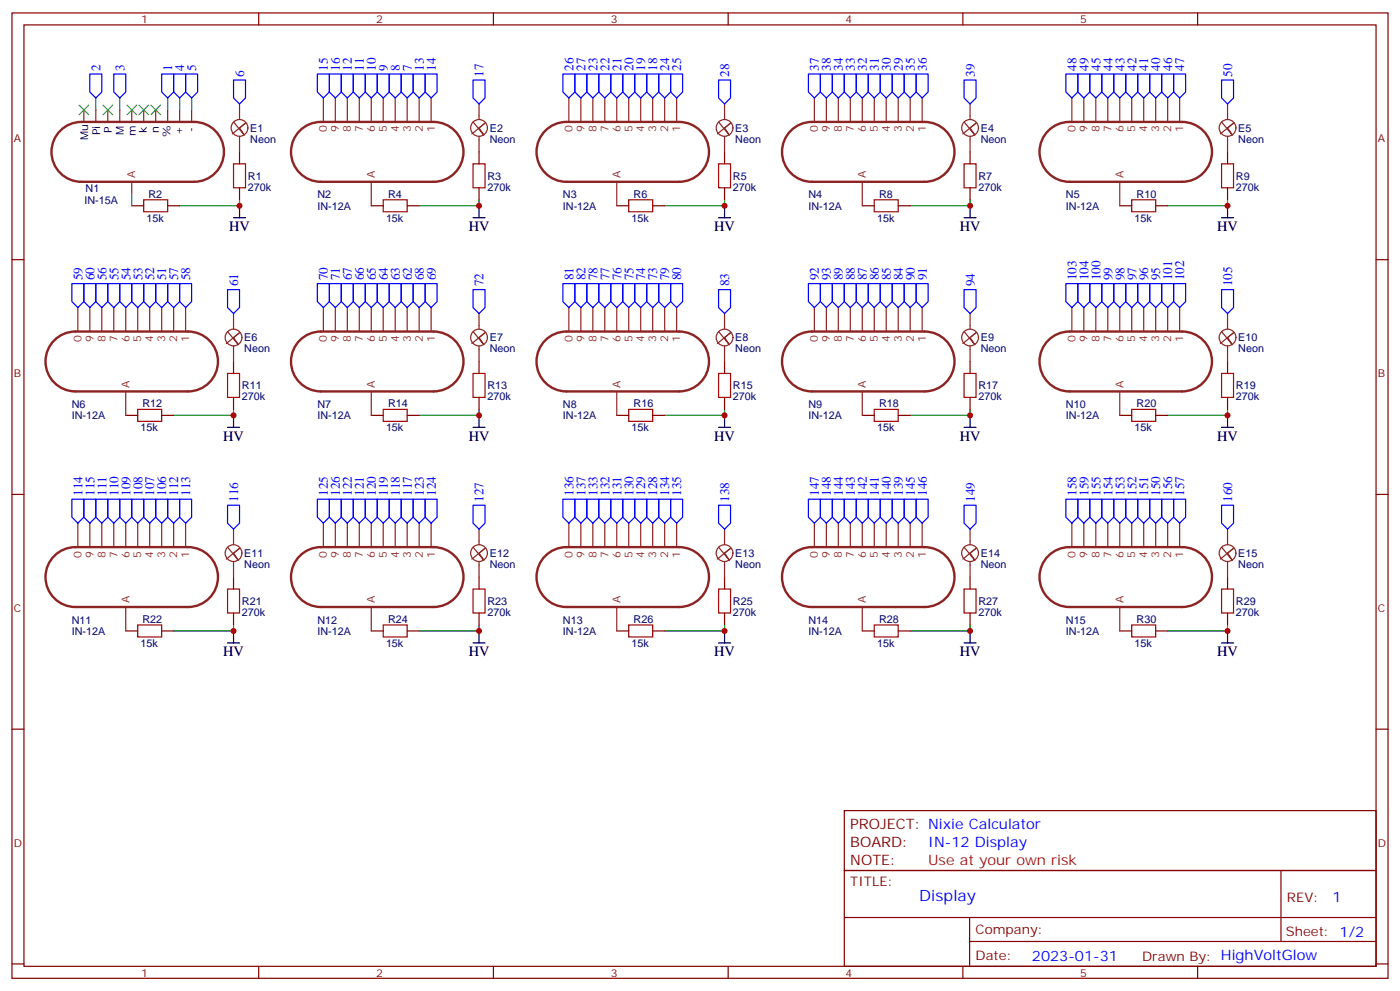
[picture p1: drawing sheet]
<svg xmlns="http://www.w3.org/2000/svg" width="412mm" height="292mm" viewBox="0 0 412 292" stroke-linecap="round" stroke-linejoin="round" font-family="sans-serif">
<g fill="none" stroke="#870000" stroke-width=".35">
<path d="M3.5 3.8h405.4v284.3h-405.4zM7.1 7.3h398.2v277.3h-398.2zM76.2 3.8v3.5M145.3 3.8v3.5M214.5 3.8v3.5M283.6 3.8v3.5M352.8 3.8v3.5M70.6 44.7v3.6M70.6 55.3v3.5M141.1 44.7v3.6M141.1 55.3v3.5M213.4 44.7v3.6"/>
<path d="M213.4 55.3v3.5M285.8 44.7v3.6M285.8 55.3v3.5M361.6 44.7v3.6M361.6 55.3v3.5M3.5 76.5h3.6M38.8 60.6h3.5M49.4 60.6h3.5M109.4 60.6h3.5M119.9 60.6h3.6M181.7 60.6h3.5M192.3 60.6h3.5"/>
<path d="M254 60.6h3.5M264.6 60.6h3.5M329.8 60.6h3.6M340.4 60.6h3.6M405.3 76.5h3.6M68.8 106.5v3.5M68.8 117.1v3.5M141.1 106.5v3.5M141.1 117.1v3.5M213.4 106.5v3.5M213.4 117.1v3.5M285.8 106.5v3.5"/>
<path d="M285.8 117.1v3.5M361.6 106.5v3.5M361.6 117.1v3.5M37 122.3h3.6M47.6 122.3h3.6M109.4 122.3h3.5M119.9 122.3h3.6M181.7 122.3h3.5M192.3 122.3h3.5M254 122.3h3.5M264.6 122.3h3.5M329.8 122.3h3.6"/>
<path d="M340.4 122.3h3.6M3.5 145.6h3.6M405.3 145.6h3.6M68.8 170v3.5M141.1 170v3.5M213.4 170v3.5M285.8 170v3.5M361.6 170v3.5M37 185.8h3.6M47.6 185.8h3.6M68.8 180.6v3.5M109.4 185.8h3.5"/>
<path d="M119.9 185.8h3.6M141.1 180.6v3.5M181.7 185.8h3.5M192.3 185.8h3.5M213.4 180.6v3.5M254 185.8h3.5M264.6 185.8h3.5M285.8 180.6v3.5M329.8 185.8h3.6M340.4 185.8h3.6M361.6 180.6v3.5M3.5 214.8h3.6"/>
<path d="M405.3 214.8h3.6M248.7 238.8h156.6v17.6h-156.6zM248.7 256.4h156.6v28.2h-156.6zM377.3 256.4v20.9M248.7 270.2h156.5M285.6 277.3h119.6M285.6 270.2v14.2M3.5 283.9h3.6M76.2 284.6v3.5M145.3 284.6v3.5M214.5 284.6v3.5M283.6 284.6v3.5"/>
<path d="M352.8 284.6v3.5M405.3 283.9h3.6"/>
</g>
<g fill="none" stroke="#8c2424" stroke-width=".71">
<path d="M17.8 38.5a8.8 8.8 0 0 1 6.2-2.6h33.1a8.8 8.8 0 0 1 8.9 8.8 8.8 8.8 0 0 1-8.9 8.9h-33.1a8.8 8.8 0 0 1-8.2-5.5 8.8 8.8 0 0 1 2-9.6zM88.3 38.5a8.8 8.8 0 0 1 6.2-2.6h33.2a8.8 8.8 0 0 1 8.8 8.8 8.8 8.8 0 0 1-8.8 8.9h-33.2a8.8 8.8 0 0 1-8.1-5.5 8.8 8.8 0 0 1 1.9-9.6zM160.6 38.5a8.8 8.8 0 0 1 6.3-2.6h33.1a8.8 8.8 0 0 1 8.8 8.8 8.8 8.8 0 0 1-8.8 8.9h-33.1a8.8 8.8 0 0 1-8.2-5.5 8.8 8.8 0 0 1 1.9-9.6zM232.9 38.5a8.8 8.8 0 0 1 6.3-2.6h33.1a8.8 8.8 0 0 1 8.9 8.8 8.8 8.8 0 0 1-8.9 8.9h-33.1a8.8 8.8 0 0 1-8.2-5.5 8.8 8.8 0 0 1 1.9-9.6zM308.8 38.5a8.8 8.8 0 0 1 6.2-2.6h33.2a8.8 8.8 0 0 1 8.8 8.8 8.8 8.8 0 0 1-8.8 8.9h-33.2a8.8 8.8 0 0 1-8.1-5.5 8.8 8.8 0 0 1 1.9-9.6zM16 100.2a8.8 8.8 0 0 1 6.2-2.6h33.2a8.8 8.8 0 0 1 8.8 8.9 8.8 8.8 0 0 1-8.8 8.8h-33.2a8.8 8.8 0 0 1-8.1-5.5 8.8 8.8 0 0 1 1.9-9.6zM88.3 100.2a8.8 8.8 0 0 1 6.2-2.6h33.2a8.8 8.8 0 0 1 8.8 8.9 8.8 8.8 0 0 1-8.8 8.8h-33.2a8.8 8.8 0 0 1-8.1-5.5 8.8 8.8 0 0 1 1.9-9.6zM160.6 100.2a8.8 8.8 0 0 1 6.3-2.6h33.1a8.8 8.8 0 0 1 8.8 8.9 8.8 8.8 0 0 1-8.8 8.8h-33.1a8.8 8.8 0 0 1-8.2-5.5 8.8 8.8 0 0 1 1.9-9.6zM232.9 100.2a8.8 8.8 0 0 1 6.3-2.6h33.1a8.8 8.8 0 0 1 8.9 8.9 8.8 8.8 0 0 1-8.9 8.8h-33.1a8.8 8.8 0 0 1-8.2-5.5 8.8 8.8 0 0 1 1.9-9.6zM308.8 100.2a8.8 8.8 0 0 1 6.2-2.6h33.2a8.8 8.8 0 0 1 8.8 8.9 8.8 8.8 0 0 1-8.8 8.8h-33.2a8.8 8.8 0 0 1-8.1-5.5 8.8 8.8 0 0 1 1.9-9.6zM16 163.7a8.8 8.8 0 0 1 6.2-2.6h33.2a8.8 8.8 0 0 1 8.8 8.9 8.8 8.8 0 0 1-8.8 8.8h-33.2a8.8 8.8 0 0 1-8.1-5.5 8.8 8.8 0 0 1 1.9-9.6zM88.3 163.7a8.8 8.8 0 0 1 6.2-2.6h33.2a8.8 8.8 0 0 1 8.8 8.9 8.8 8.8 0 0 1-8.8 8.8h-33.2a8.8 8.8 0 0 1-8.1-5.5 8.8 8.8 0 0 1 1.9-9.6z"/>
<path d="M160.6 163.7a8.8 8.8 0 0 1 6.3-2.6h33.1a8.8 8.8 0 0 1 8.8 8.9 8.8 8.8 0 0 1-8.8 8.8h-33.1a8.8 8.8 0 0 1-8.2-5.5 8.8 8.8 0 0 1 1.9-9.6zM232.9 163.7a8.8 8.8 0 0 1 6.3-2.6h33.1a8.8 8.8 0 0 1 8.9 8.9 8.8 8.8 0 0 1-8.9 8.8h-33.1a8.8 8.8 0 0 1-8.2-5.5 8.8 8.8 0 0 1 1.9-9.6zM308.8 163.7a8.8 8.8 0 0 1 6.2-2.6h33.2a8.8 8.8 0 0 1 8.8 8.9 8.8 8.8 0 0 1-8.8 8.8h-33.2a8.8 8.8 0 0 1-8.1-5.5 8.8 8.8 0 0 1 1.9-9.6z"/>
</g>
<g fill="none" stroke="#8c2424" stroke-width=".35">
<path d="M24.7 32.4v3.5M28.2 32.4v3.5M31.7 32.4v3.5M35.3 32.4v3.5M38.8 32.4v3.5M42.3 32.4v3.5M45.9 32.4v3.5M49.4 32.4v3.5M52.9 32.4v3.5M56.4 32.4v3.5M68.8 35.9l3.2 3.9-1.4-2.1 1.7-1.4-3.9 3.1M70.6 30.6v4.6"/>
<path d="M95.2 28.9v7M98.8 28.9v7M102.3 28.9v7M105.8 28.9v7M109.4 28.9v7M112.9 28.9v7M116.4 28.9v7M119.9 28.9v7M123.5 28.9v7M127 28.9v7M139.3 35.9l3.2 3.9-1.4-2.1 1.8-1.4-3.9 3.1M141.1 30.6v4.6"/>
<path d="M167.6 28.9v7M171.1 28.9v7M174.6 28.9v7M178.2 28.9v7M181.7 28.9v7M185.2 28.9v7M188.7 28.9v7M192.3 28.9v7M195.8 28.9v7M199.3 28.9v7M211.7 35.9l3.1 3.9-1.4-2.1 1.8-1.4-3.9 3.1M213.4 30.6v4.6"/>
<path d="M239.9 28.9v7M243.4 28.9v7M246.9 28.9v7M250.5 28.9v7M254 28.9v7M257.5 28.9v7M261.1 28.9v7M264.6 28.9v7M268.1 28.9v7M271.6 28.9v7M284 35.9l3.2 3.9-1.4-2.1 1.7-1.4-3.9 3.1M285.8 30.6v4.6"/>
<path d="M315.7 28.9v7M319.3 28.9v7M322.8 28.9v7M326.3 28.9v7M329.8 28.9v7M333.4 28.9v7M336.9 28.9v7M340.4 28.9v7M344 28.9v7M347.5 28.9v7M359.8 35.9l3.2 3.9-1.4-2.1 1.8-1.4-3.9 3.1M361.6 30.6v4.6"/>
<path d="M38.8 53.6v3.5M70.6 40.1v4.6M109.4 53.6v7M141.1 40.1v4.6M181.7 53.6v7M213.4 40.1v4.6M254 53.6v7M285.8 40.1v4.6M329.8 53.6v7M361.6 40.1v4.6M22.9 90.6v7M26.5 90.6v7"/>
<path d="M30 90.6v7M33.5 90.6v7M37 90.6v7M40.6 90.6v7M44.1 90.6v7M47.6 90.6v7M51.2 90.6v7M54.7 90.6v7M67 97.6l3.2 3.9-1.4-2.1 1.8-1.4-3.9 3.2M68.8 92.4v4.5M95.2 90.6v7M98.8 90.6v7"/>
<path d="M102.3 90.6v7M105.8 90.6v7M109.4 90.6v7M112.9 90.6v7M116.4 90.6v7M119.9 90.6v7M123.5 90.6v7M127 90.6v7M139.3 97.6l3.2 3.9-1.4-2.1 1.8-1.4-3.9 3.2M141.1 92.4v4.5M167.6 90.6v7M171.1 90.6v7"/>
<path d="M174.6 90.6v7M178.2 90.6v7M181.7 90.6v7M185.2 90.6v7M188.7 90.6v7M192.3 90.6v7M195.8 90.6v7M199.3 90.6v7M211.7 97.6l3.1 3.9-1.4-2.1 1.8-1.4-3.9 3.2M213.4 92.4v4.5M239.9 90.6v7M243.4 90.6v7"/>
<path d="M246.9 90.6v7M250.5 90.6v7M254 90.6v7M257.5 90.6v7M261.1 90.6v7M264.6 90.6v7M268.1 90.6v7M271.6 90.6v7M284 97.6l3.2 3.9-1.4-2.1 1.7-1.4-3.9 3.2M285.8 92.4v4.5M315.7 90.6v7M319.3 90.6v7"/>
<path d="M322.8 90.6v7M326.3 90.6v7M329.8 90.6v7M333.4 90.6v7M336.9 90.6v7M340.4 90.6v7M344 90.6v7M347.5 90.6v7M359.8 97.6l3.2 3.9-1.4-2.1 1.8-1.4-3.9 3.2M361.6 92.4v4.5M37 115.3v7M68.8 101.9v4.6"/>
<path d="M109.4 115.3v7M141.1 101.9v4.6M181.7 115.3v7M213.4 101.9v4.6M254 115.3v7M285.8 101.9v4.6M329.8 115.3v7M361.6 101.9v4.6M22.9 154.1v7M26.5 154.1v7M30 154.1v7M33.5 154.1v7"/>
<path d="M37 154.1v7M40.6 154.1v7M44.1 154.1v7M47.6 154.1v7M51.2 154.1v7M54.7 154.1v7M68.8 155.9v4.5M95.2 154.1v7M98.8 154.1v7M102.3 154.1v7M105.8 154.1v7M109.4 154.1v7"/>
<path d="M112.9 154.1v7M116.4 154.1v7M119.9 154.1v7M123.5 154.1v7M127 154.1v7M141.1 155.9v4.5M167.6 154.1v7M171.1 154.1v7M174.6 154.1v7M178.2 154.1v7M181.7 154.1v7M185.2 154.1v7"/>
<path d="M188.7 154.1v7M192.3 154.1v7M195.8 154.1v7M199.3 154.1v7M213.4 155.9v4.5M239.9 154.1v7M243.4 154.1v7M246.9 154.1v7M250.5 154.1v7M254 154.1v7M257.5 154.1v7M261.1 154.1v7"/>
<path d="M264.6 154.1v7M268.1 154.1v7M271.6 154.1v7M285.8 155.9v4.5M315.7 154.1v7M319.3 154.1v7M322.8 154.1v7M326.3 154.1v7M329.8 154.1v7M333.4 154.1v7M336.9 154.1v7M340.4 154.1v7"/>
<path d="M344 154.1v7M347.5 154.1v7M361.6 155.9v4.5M37 178.8v7M67 161.1l3.2 3.9-1.4-2.1 1.8-1.4-3.9 3.2M68.8 165.4v4.6M109.4 178.8v7M139.3 161.1l3.2 3.9-1.4-2.1 1.8-1.4-3.9 3.2M141.1 165.4v4.6M181.7 178.8v7M211.7 161.1l3.1 3.9-1.4-2.1 1.8-1.4-3.9 3.2M213.4 165.4v4.6"/>
<path d="M254 178.8v7M284 161.1l3.2 3.9-1.4-2.1 1.7-1.4-3.9 3.2M285.8 165.4v4.6M329.8 178.8v7M359.8 161.1l3.2 3.9-1.4-2.1 1.8-1.4-3.9 3.2M361.6 165.4v4.6"/>
<circle cx="70.6" cy="37.7" r="2.47"/>
<circle cx="141.1" cy="37.7" r="2.47"/>
<circle cx="213.4" cy="37.7" r="2.47"/>
<circle cx="285.7" cy="37.7" r="2.47"/>
<circle cx="361.6" cy="37.7" r="2.47"/>
<circle cx="68.8" cy="99.4" r="2.47"/>
<circle cx="141.1" cy="99.4" r="2.47"/>
<circle cx="213.4" cy="99.4" r="2.47"/>
<circle cx="285.7" cy="99.4" r="2.47"/>
<circle cx="361.6" cy="99.4" r="2.47"/>
<circle cx="68.8" cy="162.9" r="2.47"/>
<circle cx="141.1" cy="162.9" r="2.47"/>
<circle cx="213.4" cy="162.9" r="2.47"/>
<circle cx="285.7" cy="162.9" r="2.47"/>
<circle cx="361.6" cy="162.9" r="2.47"/>
</g>
<g fill="none" stroke="#a10000" stroke-width=".35">
<path d="M42.3 58.8h7.1v3.6h-7.1zM68.8 48.3h3.5v7h-3.5zM112.9 58.8h7v3.6h-7zM139.3 48.3h3.6v7h-3.6zM185.2 58.8h7.1v3.6h-7.1zM211.7 48.3h3.5v7h-3.5zM257.5 58.8h7.1v3.6h-7.1zM284 48.3h3.5v7h-3.5zM333.4 58.8h7v3.6h-7zM359.8 48.3h3.6v7h-3.6zM67 110h3.6v7.1h-3.6zM139.3 110h3.6v7.1h-3.6z"/>
<path d="M211.7 110h3.5v7.1h-3.5zM284 110h3.5v7.1h-3.5zM359.8 110h3.6v7.1h-3.6zM40.6 120.6h7v3.5h-7zM112.9 120.6h7v3.5h-7zM185.2 120.6h7.1v3.5h-7.1zM257.5 120.6h7.1v3.5h-7.1zM333.4 120.6h7v3.5h-7zM67 173.5h3.6v7.1h-3.6zM139.3 173.5h3.6v7.1h-3.6zM211.7 173.5h3.5v7.1h-3.5zM284 173.5h3.5v7.1h-3.5z"/>
<path d="M359.8 173.5h3.6v7.1h-3.6zM40.6 184.1h7v3.5h-7zM112.9 184.1h7v3.5h-7zM185.2 184.1h7.1v3.5h-7.1zM257.5 184.1h7.1v3.5h-7.1zM333.4 184.1h7v3.5h-7z"/>
</g>
<g fill="none" stroke="#008700" stroke-width=".35">
<path d="M28.2 28.9v3.5M35.3 28.9v3.5M49.4 28.9v3.5M52.9 28.9v3.5M56.4 28.9v3.5M38.8 57.1v3.5M70.6 58.8v1.8h-17.7M141.1 58.8v1.8h-17.6M213.4 58.8v1.8h-17.6M285.8 58.8v1.8h-17.7M361.6 58.8v1.8h-17.6M68.8 120.6v1.7h-17.6"/>
<path d="M141.1 120.6v1.7h-17.6M213.4 120.6v1.7h-17.6M285.8 120.6v1.7h-17.7M361.6 120.6v1.7h-17.6M68.8 184.1v1.7h-17.6M141.1 184.1v1.7h-17.6M213.4 184.1v1.7h-17.6M285.8 184.1v1.7h-17.7M361.6 184.1v1.7h-17.6"/>
</g>
<g fill="none" stroke="#000" stroke-width=".35">
<path d="M68.8 64.1h3.5M70.6 60.6v3.5M139.3 64.1h3.6M141.1 60.6v3.5M211.7 64.1h3.5M213.4 60.6v3.5M284 64.1h3.5M285.8 60.6v3.5M359.8 64.1h3.6M361.6 60.6v3.5M67 125.9h3.6M68.8 122.3v3.6"/>
<path d="M139.3 125.9h3.6M141.1 122.3v3.6M211.7 125.9h3.5M213.4 122.3v3.6M284 125.9h3.5M285.8 122.3v3.6M359.8 125.9h3.6M361.6 122.3v3.6M67 189.4h3.6M68.8 185.8v3.6M139.3 189.4h3.6M141.1 185.8v3.6"/>
<path d="M211.7 189.4h3.5M213.4 185.8v3.6M284 189.4h3.5M285.8 185.8v3.6M359.8 189.4h3.6M361.6 185.8v3.6"/>
</g>
<path d="M23.3 31l2.8 2.8M26.1 31l-2.8 2.8M30.3 31l2.9 2.8M33.2 31l-2.9 2.8M37.4 31l2.8 2.8M40.2 31l-2.8 2.8M40.9 31l2.8 2.8M43.7 31l-2.8 2.8M44.4 31l2.9 2.8M47.3 31l-2.9 2.8" fill="none" stroke="#3c3" stroke-width=".35"/>
<g fill="none" stroke="#00f" stroke-width=".35">
<path d="M26.5 21.8h3.5v5.3l-1.8 1.8-1.7-1.8zM33.5 21.8h3.5v5.3l-1.7 1.8-1.8-1.8zM47.6 21.8h3.6v5.3l-1.8 1.8-1.8-1.8zM51.2 21.8h3.5v5.3l-1.8 1.8-1.7-1.8zM54.7 21.8h3.5v5.3l-1.8 1.8-1.7-1.8zM68.8 23.6h3.5v5.3l-1.7 1.7-1.8-1.7zM93.5 21.8h3.5v5.3l-1.8 1.8-1.7-1.8zM97 21.8h3.5v5.3l-1.7 1.8-1.8-1.8zM100.5 21.8h3.6v5.3l-1.8 1.8-1.8-1.8zM104.1 21.8h3.5v5.3l-1.8 1.8-1.7-1.8zM107.6 21.8h3.5v5.3l-1.7 1.8-1.8-1.8zM111.1 21.8h3.6v5.3l-1.8 1.8-1.8-1.8z"/>
<path d="M114.7 21.8h3.5v5.3l-1.8 1.8-1.7-1.8zM118.2 21.8h3.5v5.3l-1.8 1.8-1.7-1.8zM121.7 21.8h3.5v5.3l-1.7 1.8-1.8-1.8zM125.2 21.8h3.6v5.3l-1.8 1.8-1.8-1.8zM139.3 23.6h3.6v5.3l-1.8 1.7-1.8-1.7zM165.8 21.8h3.5v5.3l-1.7 1.8-1.8-1.8zM169.3 21.8h3.6v5.3l-1.8 1.8-1.8-1.8zM172.9 21.8h3.5v5.3l-1.8 1.8-1.7-1.8zM176.4 21.8h3.5v5.3l-1.7 1.8-1.8-1.8zM179.9 21.8h3.5v5.3l-1.7 1.8-1.8-1.8zM183.4 21.8h3.6v5.3l-1.8 1.8-1.8-1.8zM187 21.8h3.5v5.3l-1.8 1.8-1.7-1.8z"/>
<path d="M190.5 21.8h3.5v5.3l-1.7 1.8-1.8-1.8zM194 21.8h3.6v5.3l-1.8 1.8-1.8-1.8zM197.6 21.8h3.5v5.3l-1.8 1.8-1.7-1.8zM211.7 23.6h3.5v5.3l-1.8 1.7-1.7-1.7zM238.1 21.8h3.6v5.3l-1.8 1.8-1.8-1.8zM241.7 21.8h3.5v5.3l-1.8 1.8-1.7-1.8zM245.2 21.8h3.5v5.3l-1.8 1.8-1.7-1.8zM248.7 21.8h3.5v5.3l-1.7 1.8-1.8-1.8zM252.2 21.8h3.6v5.3l-1.8 1.8-1.8-1.8zM255.8 21.8h3.5v5.3l-1.8 1.8-1.7-1.8zM259.3 21.8h3.5v5.3l-1.7 1.8-1.8-1.8zM262.8 21.8h3.5v5.3l-1.7 1.8-1.8-1.8z"/>
<path d="M266.3 21.8h3.6v5.3l-1.8 1.8-1.8-1.8zM269.9 21.8h3.5v5.3l-1.8 1.8-1.7-1.8zM284 23.6h3.5v5.3l-1.7 1.7-1.8-1.7zM314 21.8h3.5v5.3l-1.8 1.8-1.7-1.8zM317.5 21.8h3.5v5.3l-1.7 1.8-1.8-1.8zM321 21.8h3.6v5.3l-1.8 1.8-1.8-1.8zM324.6 21.8h3.5v5.3l-1.8 1.8-1.7-1.8zM328.1 21.8h3.5v5.3l-1.8 1.8-1.7-1.8zM331.6 21.8h3.5v5.3l-1.7 1.8-1.8-1.8zM335.1 21.8h3.6v5.3l-1.8 1.8-1.8-1.8zM338.7 21.8h3.5v5.3l-1.8 1.8-1.7-1.8zM342.2 21.8h3.5v5.3l-1.7 1.8-1.8-1.8z"/>
<path d="M345.7 21.8h3.5v5.3l-1.7 1.8-1.8-1.8zM359.8 23.6h3.6v5.3l-1.8 1.7-1.8-1.7zM21.2 83.5h3.5v5.3l-1.8 1.8-1.7-1.8zM24.7 83.5h3.5v5.3l-1.7 1.8-1.8-1.8zM28.2 83.5h3.5v5.3l-1.7 1.8-1.8-1.8zM31.7 83.5h3.6v5.3l-1.8 1.8-1.8-1.8zM35.3 83.5h3.5v5.3l-1.8 1.8-1.7-1.8zM38.8 83.5h3.5v5.3l-1.7 1.8-1.8-1.8zM42.3 83.5h3.6v5.3l-1.8 1.8-1.8-1.8zM45.9 83.5h3.5v5.3l-1.8 1.8-1.7-1.8zM49.4 83.5h3.5v5.3l-1.7 1.8-1.8-1.8zM52.9 83.5h3.5v5.3l-1.7 1.8-1.8-1.8z"/>
<path d="M67 85.3h3.6v5.3l-1.8 1.8-1.8-1.8zM93.5 83.5h3.5v5.3l-1.8 1.8-1.7-1.8zM97 83.5h3.5v5.3l-1.7 1.8-1.8-1.8zM100.5 83.5h3.6v5.3l-1.8 1.8-1.8-1.8zM104.1 83.5h3.5v5.3l-1.8 1.8-1.7-1.8zM107.6 83.5h3.5v5.3l-1.7 1.8-1.8-1.8zM111.1 83.5h3.6v5.3l-1.8 1.8-1.8-1.8zM114.7 83.5h3.5v5.3l-1.8 1.8-1.7-1.8zM118.2 83.5h3.5v5.3l-1.8 1.8-1.7-1.8zM121.7 83.5h3.5v5.3l-1.7 1.8-1.8-1.8zM125.2 83.5h3.6v5.3l-1.8 1.8-1.8-1.8zM139.3 85.3h3.6v5.3l-1.8 1.8-1.8-1.8z"/>
<path d="M165.8 83.5h3.5v5.3l-1.7 1.8-1.8-1.8zM169.3 83.5h3.6v5.3l-1.8 1.8-1.8-1.8zM172.9 83.5h3.5v5.3l-1.8 1.8-1.7-1.8zM176.4 83.5h3.5v5.3l-1.7 1.8-1.8-1.8zM179.9 83.5h3.5v5.3l-1.7 1.8-1.8-1.8zM183.4 83.5h3.6v5.3l-1.8 1.8-1.8-1.8zM187 83.5h3.5v5.3l-1.8 1.8-1.7-1.8zM190.5 83.5h3.5v5.3l-1.7 1.8-1.8-1.8zM194 83.5h3.6v5.3l-1.8 1.8-1.8-1.8zM197.6 83.5h3.5v5.3l-1.8 1.8-1.7-1.8zM211.7 85.3h3.5v5.3l-1.8 1.8-1.7-1.8zM238.1 83.5h3.6v5.3l-1.8 1.8-1.8-1.8z"/>
<path d="M241.7 83.5h3.5v5.3l-1.8 1.8-1.7-1.8zM245.2 83.5h3.5v5.3l-1.8 1.8-1.7-1.8zM248.7 83.5h3.5v5.3l-1.7 1.8-1.8-1.8zM252.2 83.5h3.6v5.3l-1.8 1.8-1.8-1.8zM255.8 83.5h3.5v5.3l-1.8 1.8-1.7-1.8zM259.3 83.5h3.5v5.3l-1.7 1.8-1.8-1.8zM262.8 83.5h3.5v5.3l-1.7 1.8-1.8-1.8zM266.3 83.5h3.6v5.3l-1.8 1.8-1.8-1.8zM269.9 83.5h3.5v5.3l-1.8 1.8-1.7-1.8zM284 85.3h3.5v5.3l-1.7 1.8-1.8-1.8zM314 83.5h3.5v5.3l-1.8 1.8-1.7-1.8zM317.5 83.5h3.5v5.3l-1.7 1.8-1.8-1.8z"/>
<path d="M321 83.5h3.6v5.3l-1.8 1.8-1.8-1.8zM324.6 83.5h3.5v5.3l-1.8 1.8-1.7-1.8zM328.1 83.5h3.5v5.3l-1.8 1.8-1.7-1.8zM331.6 83.5h3.5v5.3l-1.7 1.8-1.8-1.8zM335.1 83.5h3.6v5.3l-1.8 1.8-1.8-1.8zM338.7 83.5h3.5v5.3l-1.8 1.8-1.7-1.8zM342.2 83.5h3.5v5.3l-1.7 1.8-1.8-1.8zM345.7 83.5h3.5v5.3l-1.7 1.8-1.8-1.8zM359.8 85.3h3.6v5.3l-1.8 1.8-1.8-1.8zM21.2 147h3.5v5.3l-1.8 1.8-1.7-1.8zM24.7 147h3.5v5.3l-1.7 1.8-1.8-1.8zM28.2 147h3.5v5.3l-1.7 1.8-1.8-1.8z"/>
<path d="M31.7 147h3.6v5.3l-1.8 1.8-1.8-1.8zM35.3 147h3.5v5.3l-1.8 1.8-1.7-1.8zM38.8 147h3.5v5.3l-1.7 1.8-1.8-1.8zM42.3 147h3.6v5.3l-1.8 1.8-1.8-1.8zM45.9 147h3.5v5.3l-1.8 1.8-1.7-1.8zM49.4 147h3.5v5.3l-1.7 1.8-1.8-1.8zM52.9 147h3.5v5.3l-1.7 1.8-1.8-1.8zM67 148.8h3.6v5.3l-1.8 1.8-1.8-1.8zM93.5 147h3.5v5.3l-1.8 1.8-1.7-1.8zM97 147h3.5v5.3l-1.7 1.8-1.8-1.8zM100.5 147h3.6v5.3l-1.8 1.8-1.8-1.8zM104.1 147h3.5v5.3l-1.8 1.8-1.7-1.8z"/>
<path d="M107.6 147h3.5v5.3l-1.7 1.8-1.8-1.8zM111.1 147h3.6v5.3l-1.8 1.8-1.8-1.8zM114.7 147h3.5v5.3l-1.8 1.8-1.7-1.8zM118.2 147h3.5v5.3l-1.8 1.8-1.7-1.8zM121.7 147h3.5v5.3l-1.7 1.8-1.8-1.8zM125.2 147h3.6v5.3l-1.8 1.8-1.8-1.8zM139.3 148.8h3.6v5.3l-1.8 1.8-1.8-1.8zM165.8 147h3.5v5.3l-1.7 1.8-1.8-1.8zM169.3 147h3.6v5.3l-1.8 1.8-1.8-1.8zM172.9 147h3.5v5.3l-1.8 1.8-1.7-1.8zM176.4 147h3.5v5.3l-1.7 1.8-1.8-1.8zM179.9 147h3.5v5.3l-1.7 1.8-1.8-1.8z"/>
<path d="M183.4 147h3.6v5.3l-1.8 1.8-1.8-1.8zM187 147h3.5v5.3l-1.8 1.8-1.7-1.8zM190.5 147h3.5v5.3l-1.7 1.8-1.8-1.8zM194 147h3.6v5.3l-1.8 1.8-1.8-1.8zM197.6 147h3.5v5.3l-1.8 1.8-1.7-1.8zM211.7 148.8h3.5v5.3l-1.8 1.8-1.7-1.8zM238.1 147h3.6v5.3l-1.8 1.8-1.8-1.8zM241.7 147h3.5v5.3l-1.8 1.8-1.7-1.8zM245.2 147h3.5v5.3l-1.8 1.8-1.7-1.8zM248.7 147h3.5v5.3l-1.7 1.8-1.8-1.8zM252.2 147h3.6v5.3l-1.8 1.8-1.8-1.8zM255.8 147h3.5v5.3l-1.8 1.8-1.7-1.8z"/>
<path d="M259.3 147h3.5v5.3l-1.7 1.8-1.8-1.8zM262.8 147h3.5v5.3l-1.7 1.8-1.8-1.8zM266.3 147h3.6v5.3l-1.8 1.8-1.8-1.8zM269.9 147h3.5v5.3l-1.8 1.8-1.7-1.8zM284 148.8h3.5v5.3l-1.7 1.8-1.8-1.8zM314 147h3.5v5.3l-1.8 1.8-1.7-1.8zM317.5 147h3.5v5.3l-1.7 1.8-1.8-1.8zM321 147h3.6v5.3l-1.8 1.8-1.8-1.8zM324.6 147h3.5v5.3l-1.8 1.8-1.7-1.8zM328.1 147h3.5v5.3l-1.8 1.8-1.7-1.8zM331.6 147h3.5v5.3l-1.7 1.8-1.8-1.8zM335.1 147h3.6v5.3l-1.8 1.8-1.8-1.8z"/>
<path d="M338.7 147h3.5v5.3l-1.8 1.8-1.7-1.8zM342.2 147h3.5v5.3l-1.7 1.8-1.8-1.8zM345.7 147h3.5v5.3l-1.7 1.8-1.8-1.8zM359.8 148.8h3.6v5.3l-1.8 1.8-1.8-1.8z"/>
</g>
<g fill="#c00">
<circle cx="141.1" cy="60.6" r=".88"/>
<circle cx="70.6" cy="60.6" r=".88"/>
<circle cx="213.4" cy="60.6" r=".88"/>
<circle cx="285.8" cy="60.6" r=".88"/>
<circle cx="361.6" cy="60.6" r=".88"/>
<circle cx="68.8" cy="122.3" r=".88"/>
<circle cx="141.1" cy="122.3" r=".88"/>
<circle cx="213.4" cy="122.3" r=".88"/>
<circle cx="285.8" cy="122.3" r=".88"/>
<circle cx="361.6" cy="122.3" r=".88"/>
<circle cx="68.8" cy="185.8" r=".88"/>
<circle cx="141.1" cy="185.8" r=".88"/>
<circle cx="213.4" cy="185.8" r=".88"/>
<circle cx="285.8" cy="185.8" r=".88"/>
<circle cx="361.6" cy="185.8" r=".88"/>
</g>
<text font-size="4.6" fill="#00f" x="270.8" y="265.4">Display</text>
<g font-size="4.2">
<text x="67.5" y="68.1">HV</text>
<text x="138.1" y="68.1">HV</text>
<text x="210.4" y="68.1">HV</text>
<text x="282.7" y="68.1">HV</text>
<text x="358.6" y="68.1">HV</text>
<text x="65.8" y="129.8">HV</text>
<text x="138.1" y="129.8">HV</text>
<text x="210.4" y="129.8">HV</text>
<text x="282.7" y="129.8">HV</text>
<text x="358.6" y="129.8">HV</text>
<text x="65.8" y="193.3">HV</text>
<text x="138.1" y="193.3">HV</text>
<text x="210.4" y="193.3">HV</text>
<text x="282.7" y="193.3">HV</text>
<text x="358.6" y="193.3">HV</text>
</g>
<g font-size="4.2" fill="#800">
<text x="250.5" y="244.1">PROJECT: Nixie Calculator</text>
<text x="250.5" y="249.3">BOARD:</text>
<text x="250.5" y="254.6">NOTE:</text>
</g>
<g font-size="4.2" fill="#00f">
<text x="273.4" y="249.3">IN-12 Display</text>
<text x="392.5" y="265.7">1</text>
<text x="304" y="283">2023-01-31</text>
</g>
<text font-size="4.2" fill="#f00" x="273.4" y="254.6">Use at your own risk</text>
<g font-size="3.9" fill="#00f">
<text x="29.6" y="20.8" transform="rotate(-90 29.6 20.8)">2</text>
<text x="36.6" y="20.8" transform="rotate(-90 36.6 20.8)">3</text>
<text x="50.7" y="20.8" transform="rotate(-90 50.7 20.8)">1</text>
<text x="54.3" y="20.8" transform="rotate(-90 54.3 20.8)">4</text>
<text x="57.8" y="20.8" transform="rotate(-90 57.8 20.8)">5</text>
<text x="71.9" y="22.6" transform="rotate(-90 71.9 22.6)">6</text>
<text x="96.6" y="20.8" transform="rotate(-90 96.6 20.8)">15</text>
<text x="100.1" y="20.8" transform="rotate(-90 100.1 20.8)">16</text>
<text x="103.7" y="20.8" transform="rotate(-90 103.7 20.8)">12</text>
<text x="107.2" y="20.8" transform="rotate(-90 107.2 20.8)">11</text>
<text x="110.7" y="20.8" transform="rotate(-90 110.7 20.8)">10</text>
<text x="114.2" y="20.8" transform="rotate(-90 114.2 20.8)">9</text>
<text x="117.8" y="20.8" transform="rotate(-90 117.8 20.8)">8</text>
<text x="121.3" y="20.8" transform="rotate(-90 121.3 20.8)">7</text>
<text x="124.8" y="20.8" transform="rotate(-90 124.8 20.8)">13</text>
<text x="128.4" y="20.8" transform="rotate(-90 128.4 20.8)">14</text>
<text x="142.5" y="22.6" transform="rotate(-90 142.5 22.6)">17</text>
<text x="168.9" y="20.8" transform="rotate(-90 168.9 20.8)">26</text>
<text x="172.5" y="20.8" transform="rotate(-90 172.5 20.8)">27</text>
<text x="176" y="20.8" transform="rotate(-90 176 20.8)">23</text>
<text x="179.5" y="20.8" transform="rotate(-90 179.5 20.8)">22</text>
<text x="183" y="20.8" transform="rotate(-90 183 20.8)">21</text>
<text x="186.6" y="20.8" transform="rotate(-90 186.6 20.8)">20</text>
<text x="190.1" y="20.8" transform="rotate(-90 190.1 20.8)">19</text>
<text x="193.6" y="20.8" transform="rotate(-90 193.6 20.8)">18</text>
<text x="197.1" y="20.8" transform="rotate(-90 197.1 20.8)">24</text>
<text x="200.7" y="20.8" transform="rotate(-90 200.7 20.8)">25</text>
<text x="214.8" y="22.6" transform="rotate(-90 214.8 22.6)">28</text>
<text x="241.2" y="20.8" transform="rotate(-90 241.2 20.8)">37</text>
<text x="244.8" y="20.8" transform="rotate(-90 244.8 20.8)">38</text>
<text x="248.3" y="20.8" transform="rotate(-90 248.3 20.8)">34</text>
<text x="251.8" y="20.8" transform="rotate(-90 251.8 20.8)">33</text>
<text x="255.4" y="20.8" transform="rotate(-90 255.4 20.8)">32</text>
<text x="258.9" y="20.8" transform="rotate(-90 258.9 20.8)">31</text>
<text x="262.4" y="20.8" transform="rotate(-90 262.4 20.8)">30</text>
<text x="265.9" y="20.8" transform="rotate(-90 265.9 20.8)">29</text>
<text x="269.5" y="20.8" transform="rotate(-90 269.5 20.8)">35</text>
<text x="273" y="20.8" transform="rotate(-90 273 20.8)">36</text>
<text x="287.1" y="22.6" transform="rotate(-90 287.1 22.6)">39</text>
<text x="317.1" y="20.8" transform="rotate(-90 317.1 20.8)">48</text>
<text x="320.6" y="20.8" transform="rotate(-90 320.6 20.8)">49</text>
<text x="324.1" y="20.8" transform="rotate(-90 324.1 20.8)">45</text>
<text x="327.7" y="20.8" transform="rotate(-90 327.7 20.8)">44</text>
<text x="331.2" y="20.8" transform="rotate(-90 331.2 20.8)">43</text>
<text x="334.7" y="20.8" transform="rotate(-90 334.7 20.8)">42</text>
<text x="338.3" y="20.8" transform="rotate(-90 338.3 20.8)">41</text>
<text x="341.8" y="20.8" transform="rotate(-90 341.8 20.8)">40</text>
<text x="345.3" y="20.8" transform="rotate(-90 345.3 20.8)">46</text>
<text x="348.8" y="20.8" transform="rotate(-90 348.8 20.8)">47</text>
<text x="363" y="22.6" transform="rotate(-90 363 22.6)">50</text>
<text x="24.3" y="82.6" transform="rotate(-90 24.3 82.6)">59</text>
<text x="27.8" y="82.6" transform="rotate(-90 27.8 82.6)">60</text>
<text x="31.3" y="82.6" transform="rotate(-90 31.3 82.6)">56</text>
<text x="34.9" y="82.6" transform="rotate(-90 34.9 82.6)">55</text>
<text x="38.4" y="82.6" transform="rotate(-90 38.4 82.6)">54</text>
<text x="41.9" y="82.6" transform="rotate(-90 41.9 82.6)">53</text>
<text x="45.5" y="82.6" transform="rotate(-90 45.5 82.6)">52</text>
<text x="49" y="82.6" transform="rotate(-90 49 82.6)">51</text>
<text x="52.5" y="82.6" transform="rotate(-90 52.5 82.6)">57</text>
<text x="56" y="82.6" transform="rotate(-90 56 82.6)">58</text>
<text x="96.6" y="82.6" transform="rotate(-90 96.6 82.6)">70</text>
<text x="100.1" y="82.6" transform="rotate(-90 100.1 82.6)">71</text>
<text x="103.7" y="82.6" transform="rotate(-90 103.7 82.6)">67</text>
<text x="107.2" y="82.6" transform="rotate(-90 107.2 82.6)">66</text>
<text x="110.7" y="82.6" transform="rotate(-90 110.7 82.6)">65</text>
<text x="114.2" y="82.6" transform="rotate(-90 114.2 82.6)">64</text>
<text x="117.8" y="82.6" transform="rotate(-90 117.8 82.6)">63</text>
<text x="121.3" y="82.6" transform="rotate(-90 121.3 82.6)">62</text>
<text x="124.8" y="82.6" transform="rotate(-90 124.8 82.6)">68</text>
<text x="128.4" y="82.6" transform="rotate(-90 128.4 82.6)">69</text>
<text x="168.9" y="82.6" transform="rotate(-90 168.9 82.6)">81</text>
<text x="172.5" y="82.6" transform="rotate(-90 172.5 82.6)">82</text>
<text x="176" y="82.6" transform="rotate(-90 176 82.6)">78</text>
<text x="179.5" y="82.6" transform="rotate(-90 179.5 82.6)">77</text>
<text x="183" y="82.6" transform="rotate(-90 183 82.6)">76</text>
<text x="186.6" y="82.6" transform="rotate(-90 186.6 82.6)">75</text>
<text x="190.1" y="82.6" transform="rotate(-90 190.1 82.6)">74</text>
<text x="193.6" y="82.6" transform="rotate(-90 193.6 82.6)">73</text>
<text x="197.1" y="82.6" transform="rotate(-90 197.1 82.6)">79</text>
<text x="200.7" y="82.6" transform="rotate(-90 200.7 82.6)">80</text>
<text x="241.2" y="82.6" transform="rotate(-90 241.2 82.6)">92</text>
<text x="244.8" y="82.6" transform="rotate(-90 244.8 82.6)">93</text>
<text x="248.3" y="82.6" transform="rotate(-90 248.3 82.6)">89</text>
<text x="251.8" y="82.6" transform="rotate(-90 251.8 82.6)">88</text>
<text x="255.4" y="82.6" transform="rotate(-90 255.4 82.6)">87</text>
<text x="258.9" y="82.6" transform="rotate(-90 258.9 82.6)">86</text>
<text x="262.4" y="82.6" transform="rotate(-90 262.4 82.6)">85</text>
<text x="265.9" y="82.6" transform="rotate(-90 265.9 82.6)">84</text>
<text x="269.5" y="82.6" transform="rotate(-90 269.5 82.6)">90</text>
<text x="273" y="82.6" transform="rotate(-90 273 82.6)">91</text>
<text x="317.1" y="82.6" transform="rotate(-90 317.1 82.6)">103</text>
<text x="320.6" y="82.6" transform="rotate(-90 320.6 82.6)">104</text>
<text x="324.1" y="82.6" transform="rotate(-90 324.1 82.6)">100</text>
<text x="327.7" y="82.6" transform="rotate(-90 327.7 82.6)">99</text>
<text x="331.2" y="82.6" transform="rotate(-90 331.2 82.6)">98</text>
<text x="334.7" y="82.6" transform="rotate(-90 334.7 82.6)">97</text>
<text x="338.3" y="82.6" transform="rotate(-90 338.3 82.6)">96</text>
<text x="341.8" y="82.6" transform="rotate(-90 341.8 82.6)">95</text>
<text x="345.3" y="82.6" transform="rotate(-90 345.3 82.6)">101</text>
<text x="348.8" y="82.6" transform="rotate(-90 348.8 82.6)">102</text>
<text x="70.1" y="84.3" transform="rotate(-90 70.1 84.3)">61</text>
<text x="142.5" y="84.3" transform="rotate(-90 142.5 84.3)">72</text>
<text x="214.8" y="84.3" transform="rotate(-90 214.8 84.3)">83</text>
<text x="287.1" y="84.3" transform="rotate(-90 287.1 84.3)">94</text>
<text x="363" y="84.3" transform="rotate(-90 363 84.3)">105</text>
<text x="24.3" y="146.1" transform="rotate(-90 24.3 146.1)">114</text>
<text x="27.8" y="146.1" transform="rotate(-90 27.8 146.1)">115</text>
<text x="31.3" y="146.1" transform="rotate(-90 31.3 146.1)">111</text>
<text x="34.9" y="146.1" transform="rotate(-90 34.9 146.1)">110</text>
<text x="38.4" y="146.1" transform="rotate(-90 38.4 146.1)">109</text>
<text x="41.9" y="146.1" transform="rotate(-90 41.9 146.1)">108</text>
<text x="45.5" y="146.1" transform="rotate(-90 45.5 146.1)">107</text>
<text x="49" y="146.1" transform="rotate(-90 49 146.1)">106</text>
<text x="52.5" y="146.1" transform="rotate(-90 52.5 146.1)">112</text>
<text x="56" y="146.1" transform="rotate(-90 56 146.1)">113</text>
<text x="70.1" y="147.8" transform="rotate(-90 70.1 147.8)">116</text>
<text x="96.6" y="146.1" transform="rotate(-90 96.6 146.1)">125</text>
<text x="100.1" y="146.1" transform="rotate(-90 100.1 146.1)">126</text>
<text x="103.7" y="146.1" transform="rotate(-90 103.7 146.1)">122</text>
<text x="107.2" y="146.1" transform="rotate(-90 107.2 146.1)">121</text>
<text x="110.7" y="146.1" transform="rotate(-90 110.7 146.1)">120</text>
<text x="114.2" y="146.1" transform="rotate(-90 114.2 146.1)">119</text>
<text x="117.8" y="146.1" transform="rotate(-90 117.8 146.1)">118</text>
<text x="121.3" y="146.1" transform="rotate(-90 121.3 146.1)">117</text>
<text x="124.8" y="146.1" transform="rotate(-90 124.8 146.1)">123</text>
<text x="128.4" y="146.1" transform="rotate(-90 128.4 146.1)">124</text>
<text x="142.5" y="147.8" transform="rotate(-90 142.5 147.8)">127</text>
<text x="168.9" y="146.1" transform="rotate(-90 168.9 146.1)">136</text>
<text x="172.5" y="146.1" transform="rotate(-90 172.5 146.1)">137</text>
<text x="176" y="146.1" transform="rotate(-90 176 146.1)">133</text>
<text x="179.5" y="146.1" transform="rotate(-90 179.5 146.1)">132</text>
<text x="183" y="146.1" transform="rotate(-90 183 146.1)">131</text>
<text x="186.6" y="146.1" transform="rotate(-90 186.6 146.1)">130</text>
<text x="190.1" y="146.1" transform="rotate(-90 190.1 146.1)">129</text>
<text x="193.6" y="146.1" transform="rotate(-90 193.6 146.1)">128</text>
<text x="197.1" y="146.1" transform="rotate(-90 197.1 146.1)">134</text>
<text x="200.7" y="146.1" transform="rotate(-90 200.7 146.1)">135</text>
<text x="214.8" y="147.8" transform="rotate(-90 214.8 147.8)">138</text>
<text x="241.2" y="146.1" transform="rotate(-90 241.2 146.1)">147</text>
<text x="244.8" y="146.1" transform="rotate(-90 244.8 146.1)">148</text>
<text x="248.3" y="146.1" transform="rotate(-90 248.3 146.1)">144</text>
<text x="251.8" y="146.1" transform="rotate(-90 251.8 146.1)">143</text>
<text x="255.4" y="146.1" transform="rotate(-90 255.4 146.1)">142</text>
<text x="258.9" y="146.1" transform="rotate(-90 258.9 146.1)">141</text>
<text x="262.4" y="146.1" transform="rotate(-90 262.4 146.1)">140</text>
<text x="265.9" y="146.1" transform="rotate(-90 265.9 146.1)">139</text>
<text x="269.5" y="146.1" transform="rotate(-90 269.5 146.1)">145</text>
<text x="273" y="146.1" transform="rotate(-90 273 146.1)">146</text>
<text x="287.1" y="147.8" transform="rotate(-90 287.1 147.8)">149</text>
<text x="317.1" y="146.1" transform="rotate(-90 317.1 146.1)">158</text>
<text x="320.6" y="146.1" transform="rotate(-90 320.6 146.1)">159</text>
<text x="324.1" y="146.1" transform="rotate(-90 324.1 146.1)">155</text>
<text x="327.7" y="146.1" transform="rotate(-90 327.7 146.1)">154</text>
<text x="331.2" y="146.1" transform="rotate(-90 331.2 146.1)">153</text>
<text x="334.7" y="146.1" transform="rotate(-90 334.7 146.1)">152</text>
<text x="338.3" y="146.1" transform="rotate(-90 338.3 146.1)">151</text>
<text x="341.8" y="146.1" transform="rotate(-90 341.8 146.1)">150</text>
<text x="345.3" y="146.1" transform="rotate(-90 345.3 146.1)">156</text>
<text x="348.8" y="146.1" transform="rotate(-90 348.8 146.1)">157</text>
<text x="363" y="147.8" transform="rotate(-90 363 147.8)">160</text>
</g>
<g font-size="3.9" fill="#800">
<text x="250.5" y="261">TITLE:</text>
<text x="379.1" y="265.7">REV:</text>
<text x="287.4" y="275.2">Company:</text>
<text x="378.7" y="275.8">Sheet: 1/2</text>
<text x="287.4" y="282.9">Date:</text>
<text x="336.4" y="282.9">Drawn By: HighVoltGlow</text>
</g>
<g font-size="3.2" fill="#800">
<text x="41.6" y="6.8">1</text>
<text x="110.8" y="6.8">2</text>
<text x="179.9" y="6.8">3</text>
<text x="249.1" y="6.8">4</text>
<text x="318.2" y="6.8">5</text>
<text x="4.1" y="41.9">A</text>
<text x="405.9" y="41.9">A</text>
<text x="4.1" y="111.1">B</text>
<text x="405.9" y="111.1">B</text>
<text x="4.1" y="180.2">C</text>
<text x="405.9" y="180.2">C</text>
<text x="4.1" y="249.3">D</text>
<text x="405.9" y="249.3">D</text>
<text x="41.6" y="287.6">1</text>
<text x="110.8" y="287.6">2</text>
<text x="179.9" y="287.6">3</text>
<text x="249.1" y="287.6">4</text>
<text x="318.2" y="287.6">5</text>
</g>
<g font-size="3.2">
<text x="25.9" y="41.3" transform="rotate(-90 25.9 41.3)">Mu</text>
<text x="29.5" y="39.8" transform="rotate(-90 29.5 39.8)">Pi</text>
<text x="33" y="39.3" transform="rotate(-90 33 39.3)">P</text>
<text x="36.5" y="39.8" transform="rotate(-90 36.5 39.8)">M</text>
<text x="40" y="40.1" transform="rotate(-90 40 40.1)">m</text>
<text x="43.2" y="39.3" transform="rotate(-90 43.2 39.3)">k</text>
<text x="46.7" y="39.2" transform="rotate(-90 46.7 39.2)">n</text>
<text x="50.3" y="40.3" transform="rotate(-90 50.3 40.3)">%</text>
<text x="53.8" y="39.7" transform="rotate(-90 53.8 39.7)">+</text>
<text x="57.3" y="38.8" transform="rotate(-90 57.3 38.8)">-</text>
</g>
<g font-size="3.2" fill="#000080">
<text x="73.7" y="38.8">E1</text>
<text x="144.3" y="38.8">E2</text>
<text x="216.6" y="38.8">E3</text>
<text x="288.9" y="38.8">E4</text>
<text x="364.8" y="38.8">E5</text>
<text x="73.7" y="42">Neon</text>
<text x="144.3" y="42">Neon</text>
<text x="216.6" y="42">Neon</text>
<text x="288.9" y="42">Neon</text>
<text x="364.8" y="42">Neon</text>
<text x="73" y="52.9">R1</text>
<text x="143.6" y="52.9">R3</text>
<text x="215.9" y="52.9">R5</text>
<text x="288.2" y="52.9">R7</text>
<text x="364.1" y="52.9">R9</text>
<text x="24.8" y="60">IN-15A</text>
<text x="25.2" y="56.4">N1</text>
<text x="43.8" y="58.2">R2</text>
<text x="73" y="56.1">270k</text>
<text x="93.5" y="58.5">N2</text>
<text x="114.3" y="58.2">R4</text>
<text x="143.6" y="56.1">270k</text>
<text x="165.8" y="58.5">N3</text>
<text x="186.6" y="58.2">R6</text>
<text x="215.9" y="56.1">270k</text>
<text x="238.1" y="58.5">N4</text>
<text x="258.9" y="58.2">R8</text>
<text x="288.2" y="56.1">270k</text>
<text x="314" y="58.5">N5</text>
<text x="334.8" y="58.2">R10</text>
<text x="364.1" y="56.1">270k</text>
<text x="43.1" y="65.3">15k</text>
<text x="93.5" y="61.7">IN-12A</text>
<text x="113.7" y="65.3">15k</text>
<text x="165.8" y="61.7">IN-12A</text>
<text x="186" y="65.3">15k</text>
<text x="238.1" y="61.7">IN-12A</text>
<text x="258.3" y="65.3">15k</text>
<text x="314" y="61.7">IN-12A</text>
<text x="334.2" y="65.3">15k</text>
<text x="72" y="100.5">E6</text>
<text x="144.3" y="100.5">E7</text>
<text x="216.6" y="100.5">E8</text>
<text x="288.9" y="100.5">E9</text>
<text x="364.8" y="100.5">E10</text>
<text x="72" y="103.8">Neon</text>
<text x="144.3" y="103.8">Neon</text>
<text x="216.6" y="103.8">Neon</text>
<text x="288.9" y="103.8">Neon</text>
<text x="364.8" y="103.8">Neon</text>
<text x="42" y="119.9">R12</text>
<text x="71.3" y="117.9">270k</text>
<text x="71.3" y="114.7">R11</text>
<text x="114.3" y="119.9">R14</text>
<text x="143.6" y="117.9">270k</text>
<text x="143.6" y="114.7">R13</text>
<text x="186.6" y="119.9">R16</text>
<text x="215.9" y="117.9">270k</text>
<text x="215.9" y="114.7">R15</text>
<text x="258.9" y="119.9">R18</text>
<text x="288.2" y="117.9">270k</text>
<text x="288.2" y="114.7">R17</text>
<text x="334.8" y="119.9">R20</text>
<text x="364.1" y="117.9">270k</text>
<text x="364.1" y="114.7">R19</text>
<text x="21.2" y="123.5">IN-12A</text>
<text x="21.2" y="120.2">N6</text>
<text x="93.5" y="123.5">IN-12A</text>
<text x="93.5" y="120.2">N7</text>
<text x="165.8" y="123.5">IN-12A</text>
<text x="165.8" y="120.2">N8</text>
<text x="238.1" y="123.5">IN-12A</text>
<text x="238.1" y="120.2">N9</text>
<text x="314" y="123.5">IN-12A</text>
<text x="314" y="120.2">N10</text>
<text x="41.4" y="127">15k</text>
<text x="113.7" y="127">15k</text>
<text x="186" y="127">15k</text>
<text x="258.3" y="127">15k</text>
<text x="334.2" y="127">15k</text>
<text x="72" y="167.3">Neon</text>
<text x="72" y="164">E11</text>
<text x="144.3" y="167.3">Neon</text>
<text x="144.3" y="164">E12</text>
<text x="216.6" y="167.3">Neon</text>
<text x="216.6" y="164">E13</text>
<text x="288.9" y="167.3">Neon</text>
<text x="288.9" y="164">E14</text>
<text x="364.8" y="167.3">Neon</text>
<text x="364.8" y="164">E15</text>
<text x="71.3" y="178.2">R21</text>
<text x="143.6" y="178.2">R23</text>
<text x="215.9" y="178.2">R25</text>
<text x="288.2" y="178.2">R27</text>
<text x="364.1" y="178.2">R29</text>
<text x="21.2" y="183.7">N11</text>
<text x="42" y="183.4">R22</text>
<text x="71.3" y="181.4">270k</text>
<text x="93.5" y="183.7">N12</text>
<text x="114.3" y="183.4">R24</text>
<text x="143.6" y="181.4">270k</text>
<text x="165.8" y="183.7">N13</text>
<text x="186.6" y="183.4">R26</text>
<text x="215.9" y="181.4">270k</text>
<text x="238.1" y="183.7">N14</text>
<text x="258.9" y="183.4">R28</text>
<text x="288.2" y="181.4">270k</text>
<text x="314" y="183.7">N15</text>
<text x="334.8" y="183.4">R30</text>
<text x="364.1" y="181.4">270k</text>
<text x="21.2" y="187">IN-12A</text>
<text x="41.4" y="190.5">15k</text>
<text x="93.5" y="187">IN-12A</text>
<text x="113.7" y="190.5">15k</text>
<text x="165.8" y="187">IN-12A</text>
<text x="186" y="190.5">15k</text>
<text x="238.1" y="187">IN-12A</text>
<text x="258.3" y="190.5">15k</text>
<text x="314" y="187">IN-12A</text>
<text x="334.2" y="190.5">15k</text>
</g>
<g font-size="3.2" fill="#8d2323">
<text x="96.3" y="39" transform="rotate(-90 96.3 39)">0</text>
<text x="99.8" y="39" transform="rotate(-90 99.8 39)">9</text>
<text x="103.4" y="39" transform="rotate(-90 103.4 39)">8</text>
<text x="106.9" y="39" transform="rotate(-90 106.9 39)">7</text>
<text x="110.4" y="39" transform="rotate(-90 110.4 39)">6</text>
<text x="113.9" y="39" transform="rotate(-90 113.9 39)">5</text>
<text x="117.5" y="39" transform="rotate(-90 117.5 39)">4</text>
<text x="121" y="39" transform="rotate(-90 121 39)">3</text>
<text x="124.5" y="39" transform="rotate(-90 124.5 39)">2</text>
<text x="128.1" y="39" transform="rotate(-90 128.1 39)">1</text>
<text x="168.6" y="39" transform="rotate(-90 168.6 39)">0</text>
<text x="172.2" y="39" transform="rotate(-90 172.2 39)">9</text>
<text x="175.7" y="39" transform="rotate(-90 175.7 39)">8</text>
<text x="179.2" y="39" transform="rotate(-90 179.2 39)">7</text>
<text x="182.7" y="39" transform="rotate(-90 182.7 39)">6</text>
<text x="186.3" y="39" transform="rotate(-90 186.3 39)">5</text>
<text x="189.8" y="39" transform="rotate(-90 189.8 39)">4</text>
<text x="193.3" y="39" transform="rotate(-90 193.3 39)">3</text>
<text x="196.8" y="39" transform="rotate(-90 196.8 39)">2</text>
<text x="200.4" y="39" transform="rotate(-90 200.4 39)">1</text>
<text x="240.9" y="39" transform="rotate(-90 240.9 39)">0</text>
<text x="244.5" y="39" transform="rotate(-90 244.5 39)">9</text>
<text x="248" y="39" transform="rotate(-90 248 39)">8</text>
<text x="251.5" y="39" transform="rotate(-90 251.5 39)">7</text>
<text x="255.1" y="39" transform="rotate(-90 255.1 39)">6</text>
<text x="258.6" y="39" transform="rotate(-90 258.6 39)">5</text>
<text x="262.1" y="39" transform="rotate(-90 262.1 39)">4</text>
<text x="265.6" y="39" transform="rotate(-90 265.6 39)">3</text>
<text x="269.2" y="39" transform="rotate(-90 269.2 39)">2</text>
<text x="272.7" y="39" transform="rotate(-90 272.7 39)">1</text>
<text x="316.8" y="39" transform="rotate(-90 316.8 39)">0</text>
<text x="320.3" y="39" transform="rotate(-90 320.3 39)">9</text>
<text x="323.8" y="39" transform="rotate(-90 323.8 39)">8</text>
<text x="327.4" y="39" transform="rotate(-90 327.4 39)">7</text>
<text x="330.9" y="39" transform="rotate(-90 330.9 39)">6</text>
<text x="334.4" y="39" transform="rotate(-90 334.4 39)">5</text>
<text x="338" y="39" transform="rotate(-90 338 39)">4</text>
<text x="341.5" y="39" transform="rotate(-90 341.5 39)">3</text>
<text x="345" y="39" transform="rotate(-90 345 39)">2</text>
<text x="348.5" y="39" transform="rotate(-90 348.5 39)">1</text>
<text x="39.9" y="52.5" transform="rotate(-90 39.9 52.5)">A</text>
<text x="110.4" y="52.5" transform="rotate(-90 110.4 52.5)">A</text>
<text x="182.7" y="52.5" transform="rotate(-90 182.7 52.5)">A</text>
<text x="255.1" y="52.5" transform="rotate(-90 255.1 52.5)">A</text>
<text x="330.9" y="52.5" transform="rotate(-90 330.9 52.5)">A</text>
<text x="24" y="100.7" transform="rotate(-90 24 100.7)">0</text>
<text x="27.5" y="100.7" transform="rotate(-90 27.5 100.7)">9</text>
<text x="31" y="100.7" transform="rotate(-90 31 100.7)">8</text>
<text x="34.6" y="100.7" transform="rotate(-90 34.6 100.7)">7</text>
<text x="38.1" y="100.7" transform="rotate(-90 38.1 100.7)">6</text>
<text x="41.6" y="100.7" transform="rotate(-90 41.6 100.7)">5</text>
<text x="45.2" y="100.7" transform="rotate(-90 45.2 100.7)">4</text>
<text x="48.7" y="100.7" transform="rotate(-90 48.7 100.7)">3</text>
<text x="52.2" y="100.7" transform="rotate(-90 52.2 100.7)">2</text>
<text x="55.7" y="100.7" transform="rotate(-90 55.7 100.7)">1</text>
<text x="96.3" y="100.7" transform="rotate(-90 96.3 100.7)">0</text>
<text x="99.8" y="100.7" transform="rotate(-90 99.8 100.7)">9</text>
<text x="103.4" y="100.7" transform="rotate(-90 103.4 100.7)">8</text>
<text x="106.9" y="100.7" transform="rotate(-90 106.9 100.7)">7</text>
<text x="110.4" y="100.7" transform="rotate(-90 110.4 100.7)">6</text>
<text x="113.9" y="100.7" transform="rotate(-90 113.9 100.7)">5</text>
<text x="117.5" y="100.7" transform="rotate(-90 117.5 100.7)">4</text>
<text x="121" y="100.7" transform="rotate(-90 121 100.7)">3</text>
<text x="124.5" y="100.7" transform="rotate(-90 124.5 100.7)">2</text>
<text x="128.1" y="100.7" transform="rotate(-90 128.1 100.7)">1</text>
<text x="168.6" y="100.7" transform="rotate(-90 168.6 100.7)">0</text>
<text x="172.2" y="100.7" transform="rotate(-90 172.2 100.7)">9</text>
<text x="175.7" y="100.7" transform="rotate(-90 175.7 100.7)">8</text>
<text x="179.2" y="100.7" transform="rotate(-90 179.2 100.7)">7</text>
<text x="182.7" y="100.7" transform="rotate(-90 182.7 100.7)">6</text>
<text x="186.3" y="100.7" transform="rotate(-90 186.3 100.7)">5</text>
<text x="189.8" y="100.7" transform="rotate(-90 189.8 100.7)">4</text>
<text x="193.3" y="100.7" transform="rotate(-90 193.3 100.7)">3</text>
<text x="196.8" y="100.7" transform="rotate(-90 196.8 100.7)">2</text>
<text x="200.4" y="100.7" transform="rotate(-90 200.4 100.7)">1</text>
<text x="240.9" y="100.7" transform="rotate(-90 240.9 100.7)">0</text>
<text x="244.5" y="100.7" transform="rotate(-90 244.5 100.7)">9</text>
<text x="248" y="100.7" transform="rotate(-90 248 100.7)">8</text>
<text x="251.5" y="100.7" transform="rotate(-90 251.5 100.7)">7</text>
<text x="255.1" y="100.7" transform="rotate(-90 255.1 100.7)">6</text>
<text x="258.6" y="100.7" transform="rotate(-90 258.6 100.7)">5</text>
<text x="262.1" y="100.7" transform="rotate(-90 262.1 100.7)">4</text>
<text x="265.6" y="100.7" transform="rotate(-90 265.6 100.7)">3</text>
<text x="269.2" y="100.7" transform="rotate(-90 269.2 100.7)">2</text>
<text x="272.7" y="100.7" transform="rotate(-90 272.7 100.7)">1</text>
<text x="316.8" y="100.7" transform="rotate(-90 316.8 100.7)">0</text>
<text x="320.3" y="100.7" transform="rotate(-90 320.3 100.7)">9</text>
<text x="323.8" y="100.7" transform="rotate(-90 323.8 100.7)">8</text>
<text x="327.4" y="100.7" transform="rotate(-90 327.4 100.7)">7</text>
<text x="330.9" y="100.7" transform="rotate(-90 330.9 100.7)">6</text>
<text x="334.4" y="100.7" transform="rotate(-90 334.4 100.7)">5</text>
<text x="338" y="100.7" transform="rotate(-90 338 100.7)">4</text>
<text x="341.5" y="100.7" transform="rotate(-90 341.5 100.7)">3</text>
<text x="345" y="100.7" transform="rotate(-90 345 100.7)">2</text>
<text x="348.5" y="100.7" transform="rotate(-90 348.5 100.7)">1</text>
<text x="38.1" y="114.2" transform="rotate(-90 38.1 114.2)">A</text>
<text x="110.4" y="114.2" transform="rotate(-90 110.4 114.2)">A</text>
<text x="182.7" y="114.2" transform="rotate(-90 182.7 114.2)">A</text>
<text x="255.1" y="114.2" transform="rotate(-90 255.1 114.2)">A</text>
<text x="330.9" y="114.2" transform="rotate(-90 330.9 114.2)">A</text>
<text x="24" y="164.2" transform="rotate(-90 24 164.2)">0</text>
<text x="27.5" y="164.2" transform="rotate(-90 27.5 164.2)">9</text>
<text x="31" y="164.2" transform="rotate(-90 31 164.2)">8</text>
<text x="34.6" y="164.2" transform="rotate(-90 34.6 164.2)">7</text>
<text x="38.1" y="164.2" transform="rotate(-90 38.1 164.2)">6</text>
<text x="41.6" y="164.2" transform="rotate(-90 41.6 164.2)">5</text>
<text x="45.2" y="164.2" transform="rotate(-90 45.2 164.2)">4</text>
<text x="48.7" y="164.2" transform="rotate(-90 48.7 164.2)">3</text>
<text x="52.2" y="164.2" transform="rotate(-90 52.2 164.2)">2</text>
<text x="55.7" y="164.2" transform="rotate(-90 55.7 164.2)">1</text>
<text x="96.3" y="164.2" transform="rotate(-90 96.3 164.2)">0</text>
<text x="99.8" y="164.2" transform="rotate(-90 99.8 164.2)">9</text>
<text x="103.4" y="164.2" transform="rotate(-90 103.4 164.2)">8</text>
<text x="106.9" y="164.2" transform="rotate(-90 106.9 164.2)">7</text>
<text x="110.4" y="164.2" transform="rotate(-90 110.4 164.2)">6</text>
<text x="113.9" y="164.2" transform="rotate(-90 113.9 164.2)">5</text>
<text x="117.5" y="164.2" transform="rotate(-90 117.5 164.2)">4</text>
<text x="121" y="164.2" transform="rotate(-90 121 164.2)">3</text>
<text x="124.5" y="164.2" transform="rotate(-90 124.5 164.2)">2</text>
<text x="128.1" y="164.2" transform="rotate(-90 128.1 164.2)">1</text>
<text x="168.6" y="164.2" transform="rotate(-90 168.6 164.2)">0</text>
<text x="172.2" y="164.2" transform="rotate(-90 172.2 164.2)">9</text>
<text x="175.7" y="164.2" transform="rotate(-90 175.7 164.2)">8</text>
<text x="179.2" y="164.2" transform="rotate(-90 179.2 164.2)">7</text>
<text x="182.7" y="164.2" transform="rotate(-90 182.7 164.2)">6</text>
<text x="186.3" y="164.2" transform="rotate(-90 186.3 164.2)">5</text>
<text x="189.8" y="164.2" transform="rotate(-90 189.8 164.2)">4</text>
<text x="193.3" y="164.2" transform="rotate(-90 193.3 164.2)">3</text>
<text x="196.8" y="164.2" transform="rotate(-90 196.8 164.2)">2</text>
<text x="200.4" y="164.2" transform="rotate(-90 200.4 164.2)">1</text>
<text x="240.9" y="164.2" transform="rotate(-90 240.9 164.2)">0</text>
<text x="244.5" y="164.2" transform="rotate(-90 244.5 164.2)">9</text>
<text x="248" y="164.2" transform="rotate(-90 248 164.2)">8</text>
<text x="251.5" y="164.2" transform="rotate(-90 251.5 164.2)">7</text>
<text x="255.1" y="164.2" transform="rotate(-90 255.1 164.2)">6</text>
<text x="258.6" y="164.2" transform="rotate(-90 258.6 164.2)">5</text>
<text x="262.1" y="164.2" transform="rotate(-90 262.1 164.2)">4</text>
<text x="265.6" y="164.2" transform="rotate(-90 265.6 164.2)">3</text>
<text x="269.2" y="164.2" transform="rotate(-90 269.2 164.2)">2</text>
<text x="272.7" y="164.2" transform="rotate(-90 272.7 164.2)">1</text>
<text x="316.8" y="164.2" transform="rotate(-90 316.8 164.2)">0</text>
<text x="320.3" y="164.2" transform="rotate(-90 320.3 164.2)">9</text>
<text x="323.8" y="164.2" transform="rotate(-90 323.8 164.2)">8</text>
<text x="327.4" y="164.2" transform="rotate(-90 327.4 164.2)">7</text>
<text x="330.9" y="164.2" transform="rotate(-90 330.9 164.2)">6</text>
<text x="334.4" y="164.2" transform="rotate(-90 334.4 164.2)">5</text>
<text x="338" y="164.2" transform="rotate(-90 338 164.2)">4</text>
<text x="341.5" y="164.2" transform="rotate(-90 341.5 164.2)">3</text>
<text x="345" y="164.2" transform="rotate(-90 345 164.2)">2</text>
<text x="348.5" y="164.2" transform="rotate(-90 348.5 164.2)">1</text>
<text x="38.1" y="177.7" transform="rotate(-90 38.1 177.7)">A</text>
<text x="110.4" y="177.7" transform="rotate(-90 110.4 177.7)">A</text>
<text x="182.7" y="177.7" transform="rotate(-90 182.7 177.7)">A</text>
<text x="255.1" y="177.7" transform="rotate(-90 255.1 177.7)">A</text>
<text x="330.9" y="177.7" transform="rotate(-90 330.9 177.7)">A</text>
</g>
</svg>
